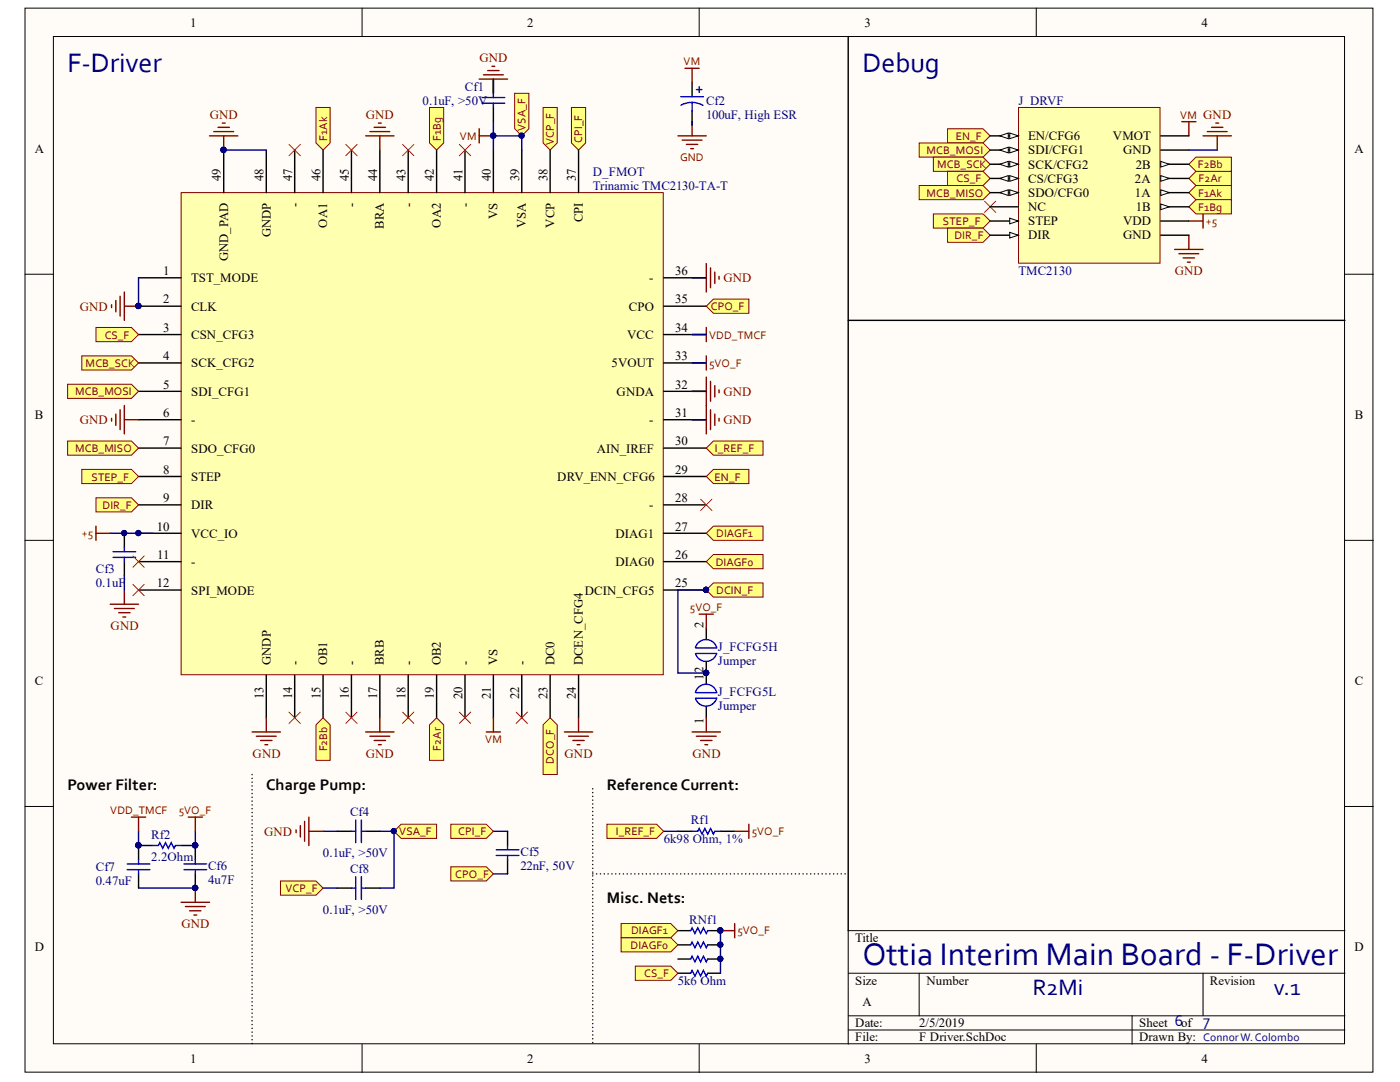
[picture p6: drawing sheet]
<svg xmlns="http://www.w3.org/2000/svg" width="279mm" height="216mm" viewBox="0 0 279 216" stroke-linecap="round" stroke-linejoin="round" font-family="sans-serif">
<g fill="#fffcf8" stroke="#000" stroke-width=".2">
<path d="M5 1.6h269v212.3h-269z"/>
<path d="M10.7 7.3h257.6v201h-257.6z"/>
</g>
<g fill="none" stroke="#000" stroke-width=".2">
<path d="M72.3 1.6v5.7M139.5 1.6v5.7M206.8 1.6v5.7M5 54.7h5.7M268.4 54.7h5.7M5 107.8h5.7M268.4 107.8h5.7M5 160.9h5.7M268.4 160.9h5.7M169.3 194.2h99.1M183.4 194.2v8.5M240.1 194.2v8.5"/>
<path d="M268.4 185.7h-99.1v22.7M72.3 208.4v5.6M139.5 208.4v5.6M169.3 202.7h99.1M169.3 205.5h99.1M206.8 208.4v5.6M225.9 202.7v5.7"/>
</g>
<path d="M36.1 38.4h96.3v96.2h-96.3z" fill="#ffffb0" stroke="#800000" stroke-width=".2"/>
<g fill="none" stroke="#000" stroke-width=".28">
<path d="M53.1 29.9v8.5M58.8 29.9v8.5M64.5 29.9v8.5M70.1 29.9v8.5M75.8 29.9v8.5M81.5 29.9v8.5M87.1 29.9v8.5M92.8 29.9v8.5M98.5 29.9v8.5M104.1 29.9v8.5M109.8 29.9v8.5M115.5 29.9v8.5"/>
<path d="M27.7 55.4h8.4M132.5 55.4h8.5M27.7 78.1h8.4M27.7 72.4h8.4M27.7 66.8h8.4M27.7 61.1h8.4M132.5 78.1h8.5M132.5 72.4h8.5M132.5 66.8h8.5M132.5 61.1h8.5M27.7 95.1h8.4M27.7 89.4h8.4"/>
<path d="M27.7 83.7h8.4M132.5 95.1h8.5M132.5 89.4h8.5M132.5 83.7h8.5M27.7 100.7h8.4M27.7 106.4h8.4M27.7 112.1h8.4M27.7 117.7h8.4M132.5 100.7h8.5M132.5 106.4h8.5M132.5 112.1h8.5M132.5 117.7h8.5"/>
<path d="M53.1 134.7v8.5M58.8 134.7v8.5M64.5 134.7v8.5M70.1 134.7v8.5M75.8 134.7v8.5M81.5 134.7v8.5M87.1 134.7v8.5M92.8 134.7v8.5M98.5 134.7v8.5M104.1 134.7v8.5M109.8 134.7v8.5M115.5 134.7v8.5"/>
</g>
<g fill="#000080" stroke="#000080" stroke-width=".2">
<circle cx="27.6" cy="61.1" r=".52"/>
<circle cx="27.6" cy="106.4" r=".52"/>
<circle cx="140.9" cy="117.7" r=".52"/>
</g>
<g fill="none" stroke="#800000" stroke-width=".28">
<path d="M42.7 26.3h3.9M43.5 25.4h2.3M44.4 24.6h.5M73 27.1h5.6M73.8 26.3h4M74.7 25.4h2.2M75.5 24.6h.6M75.8 27.1v2.8M73 146.1h5.6M73.8 146.9h4M74.7 147.8h2.2M75.5 148.6h.6"/>
<path d="M75.8 143.2v2.9"/>
</g>
<g fill="#ffff80" stroke="#800000" stroke-width=".2">
<path d="M16.3 93.7h9.9l1.5 1.4-1.5 1.4h-9.9z" fill-rule="evenodd"/>
<path d="M19.2 99.3h7l1.5 1.4-1.5 1.5h-7z" fill-rule="evenodd"/>
</g>
<path d="M50.3 146.1h5.7M51.2 146.9h3.9M52 147.8h2.3M52.9 148.6h.5M53.1 143.2v2.9M97 146.1h2.9M98.5 143.2v2.9" fill="none" stroke="#800000" stroke-width=".28"/>
<g fill="#ffff80" stroke="#800000" stroke-width=".2">
<path d="M63.1 21.4h2.8v7.1l-1.4 1.4-1.4-1.4z" fill-rule="evenodd"/>
<path d="M85.7 21.4h2.9v7.1l-1.5 1.4-1.4-1.4z" fill-rule="evenodd"/>
<path d="M85.7 144.6l1.4-1.4 1.5 1.4v7.1h-2.9z" fill-rule="evenodd"/>
<path d="M63.1 144.6l1.4-1.4 1.4 1.4v7.1h-2.8z" fill-rule="evenodd"/>
<path d="M114 21.4h2.9v7.1l-1.4 1.4-1.5-1.4z" fill-rule="evenodd"/>
<path d="M141 61.1l1.4-1.4h7.1v2.8h-7.1z" fill-rule="evenodd"/>
</g>
<path d="M95.6 25.7v2.8M95.6 27.1h2.9" fill="none" stroke="#800000" stroke-width=".28"/>
<circle cx="98.4" cy="27.1" r=".52" fill="#000080" stroke="#000080" stroke-width=".2"/>
<path d="M108.4 21.4h2.8v7.1l-1.4 1.4-1.4-1.4z" fill-rule="evenodd" fill="#ffff80" stroke="#800000" stroke-width=".2"/>
<path d="M98.5 15.8v2.8M98.5 21.4v2.9" fill="none" stroke="#000" stroke-width=".28"/>
<path d="M96.2 19.5h4.5M98.5 18.6v.9M96.2 20.6h4.5M98.5 20.6v.8" fill="none" stroke="#00f" stroke-width=".28"/>
<path d="M102.7 18.6h2.8v7.1l-1.4 1.4-1.4-1.4z" fill-rule="evenodd" fill="#ffff80" stroke="#800000" stroke-width=".2"/>
<g fill="#000080" stroke="#000080" stroke-width=".2">
<circle cx="104.1" cy="27.1" r=".52"/>
<circle cx="24.8" cy="106.4" r=".52"/>
</g>
<path d="M95.6 15.8h5.7M96.5 14.9h3.9M97.3 14.1h2.3M98.2 13.2h.5M98.5 15.8v2.8M24.8 117.7v2.9M22 120.6h5.7M22.8 121.4h4M23.7 122.3h2.3M24.5 123.1h.6" fill="none" stroke="#800000" stroke-width=".28"/>
<path d="M44.6 29.9h8.5M22 106.4h8.5" fill="none" stroke="#000080" stroke-width=".28"/>
<path d="M24.8 106.4v2.8M24.8 112.1v2.8" fill="none" stroke="#000" stroke-width=".28"/>
<path d="M22.6 110.1h4.5M22.6 111.2h4.5M24.8 109.2v.9M24.8 111.2v.9" fill="none" stroke="#00f" stroke-width=".28"/>
<path d="M108.4 144.6l1.4-1.4 1.4 1.4v9.9h-2.8z" fill-rule="evenodd" fill="#ffff80" stroke="#800000" stroke-width=".2"/>
<path d="M138.1 72.4h2.9M141 71v2.8" fill="none" stroke="#800000" stroke-width=".28"/>
<path d="M141 95.1l1.4-1.4h7.1v2.8h-7.1z" fill-rule="evenodd" fill="#ffff80" stroke="#800000" stroke-width=".2"/>
<path d="M23.1 60v2.2M24 59.1v4M24.8 58.3v5.6M22.3 60.8v.6M24.8 61.1h2.9" fill="none" stroke="#800000" stroke-width=".28"/>
<circle cx="27.6" cy="61.1" r=".52" fill="#000080" stroke="#000080" stroke-width=".2"/>
<path d="M27.7 55.4v5.7" fill="none" stroke="#000080" stroke-width=".28"/>
<path d="M141 89.4l1.4-1.4h9.9v2.8h-9.9z" fill-rule="evenodd" fill="#ffff80" stroke="#800000" stroke-width=".2"/>
<g fill="none" stroke="#000080" stroke-width=".28">
<path d="M98.5 15.8v2.8M98.5 29.9v-2.8h5.6v2.8M98.5 24.3v2.8M138.1 24.3v.7M138.1 55.4h2.9M138.1 72.4h2.9M138.1 78.1h2.9M138.1 83.7h2.9M24.8 114.9v2.8M141 117.7h-5.7v16.6h5.7M27.7 177.2h11.3M27.7 165.9v2.8"/>
<path d="M39 165.9v2.8M64.5 165.9h2.8M64.5 177.2h2.8M75.8 165.9h2.8v11.3h-2.8M98.5 165.9h2.8M98.5 174.4h2.8M132.5 165.9h2.8M143.8 185.7v8.5"/>
</g>
<g fill="#000080" stroke="#000080" stroke-width=".2">
<circle cx="104.1" cy="27.1" r=".52"/>
<circle cx="98.4" cy="27.1" r=".52"/>
<circle cx="78.6" cy="165.8" r=".52"/>
<circle cx="143.7" cy="188.5" r=".52"/>
<circle cx="143.7" cy="191.3" r=".52"/>
<circle cx="140.9" cy="134.3" r=".52"/>
<circle cx="140.9" cy="117.7" r=".52"/>
</g>
<g fill="none" stroke="#800000" stroke-width=".28">
<path d="M136.7 13.6h2.8M138.1 13.6v2.9M135.3 27.1h5.7M136.1 28h4M137 28.8h2.3M137.8 29.7h.6M138.1 24.3v2.8M138.1 55.4h2.9M141 52.6v5.7M141.8 53.4v4M142.7 54.3v2.3M143.5 55.1v.6"/>
<path d="M138.1 78.1h2.9M141 75.3v11.3M141.8 76.1v4M142.7 77v2.2M143.5 77.8v.6M22.3 83.5v.5M23.1 82.6v2.3M24 81.8v3.9M24.8 80.9v5.7M24.8 83.7h2.9M138.1 83.7h2.9M141.8 81.8v3.9"/>
<path d="M142.7 82.6v2.3M143.5 83.5v.5M19.2 105v2.8M19.2 106.4h2.8M112.6 146.1h5.7M113.5 146.9h3.9M114.3 147.8h2.3M115.2 148.6h.5M115.5 143.2v2.9M138.1 146.1h5.7M139 146.9h3.9M139.8 147.8h2.3"/>
<path d="M140.7 148.6h.5M141 143.2v2.9M39 177.2v2.8M59.1 165.6v.6M59.9 164.7v2.3M60.8 163.9v4M61.6 163v5.7M61.6 165.9h2.9M36.1 180h5.7M37 180.9h4M37.8 181.7h2.3M38.7 182.6h.6"/>
</g>
<g fill="none" stroke="#000" stroke-width=".28">
<path d="M138.1 16.5v2.8M138.1 22.1v2.9M141 125.4v2.2M141 132.1v4.4M141 141v2.2M27.7 168.7h2.8M27.7 174.4v2.8M36.1 168.7h2.9M67.3 165.9h2.8M67.3 177.2h2.8M73 165.9h2.8M73 177.2h2.8"/>
<path d="M101.3 165.9v2.8M101.3 171.5v2.9M135.3 165.9h2.8M143.8 165.9h2.8M135.3 185.7h2.5M135.3 188.5h2.5M135.3 191.4h2.5M135.3 194.2h2.5M141.2 188.5h2.6M141.2 191.4h2.6M141.2 194.2h2.6"/>
</g>
<g fill="none" stroke="#00f" stroke-width=".28">
<path d="M135.9 19.3h4.5M139 17.9h1.1M139.5 17.3v1.1M138.1 20.4l1.4 .2 .8 .4M138.1 20.4l-.9 .1-1.3 .5M138.1 20.4v1.7M138.8 138.2a2.2 2.2 0 0 1 2.1-1.7 2.2 2.2 0 0 1 2.1 1.7h-4.1M138.8 129.3a2.2 2.2 0 0 1 2.1-1.7 2.2 2.2 0 0 1 2.1 1.7h-4.1M138.9 139.3h4.1a2.2 2.2 0 0 1-2.1 1.6 2.2 2.2 0 0 1-2.1-1.6M138.9 130.4h4.1M143 130.4a2.2 2.2 0 0 1-2.1 1.6 2.2 2.2 0 0 1-2.1-1.6M27.7 173.5v.9"/>
<path d="M30.5 168.7h1.1l.3-.6 .6 1.2 .5-1.2 .6 1.2 .6-1.2 .5 1.2 .3-.6h1.1M36.7 173.5h4.5M36.7 172.4h4.5M39 171.5v.9M70.1 165.9h.9M70.1 177.2h.9M71 163.6v4.5M71 174.9v4.6M72.1 163.6v4.5M72.1 174.9v4.6M72.1 165.9h.9M72.1 177.2h.9"/>
<path d="M99 169.6h4.6M99 170.7h4.6M101.3 168.7v.9M101.3 170.7v.8M138.1 165.9h1.2l.2-.6 .6 1.1 .6-1.1 .5 1.1 .6-1.1 .6 1.1 .3-.5h1.1M137.8 185.7l.3-.6 .6 1.2 .6-1.2 .5 1.2 .6-1.2 .6 1.2 .2-.6M137.8 188.5l.3-.5 .6 1.1 .6-1.1 .5 1.1 .6-1.1 .6 1.1 .2-.6M137.8 191.4l.3-.6 .6 1.1 .6-1.1 .5 1.1 .6-1.1 .6 1.1 .2-.5M137.8 194.2l.3-.6 .6 1.2 .6-1.2 .5 1.2 .6-1.2 .6 1.2 .2-.6"/>
</g>
<path d="M50.3 154.5v53.9M118.3 157.4v51" fill="none" stroke="#000" stroke-width=".28" stroke-dasharray="0 .7"/>
<g fill="#ffff80" stroke="#800000" stroke-width=".2">
<path d="M19.2 65.3h7l1.5 1.5-1.5 1.4h-7z" fill-rule="evenodd"/>
<path d="M16.3 71h9.9l1.5 1.4-1.5 1.4h-9.9z" fill-rule="evenodd"/>
<path d="M13.5 76.7h12.7l1.5 1.4-1.5 1.4h-12.7z" fill-rule="evenodd"/>
<path d="M13.5 88h12.7l1.5 1.4-1.5 1.4h-12.7z" fill-rule="evenodd"/>
<path d="M141 106.4l1.4-1.4h9.9v2.8h-9.9z" fill-rule="evenodd"/>
<path d="M141 112.1l1.4-1.4h9.9v2.8h-9.9z" fill-rule="evenodd"/>
</g>
<path d="M138.1 66.8h2.9M141 65.3v2.9M26.2 163h2.9M27.7 163v2.9" fill="none" stroke="#800000" stroke-width=".28"/>
<path d="M138.1 66.8h2.9" fill="none" stroke="#000080" stroke-width=".28"/>
<g fill="#ffff80" stroke="#800000" stroke-width=".2">
<path d="M56 175.8h7.1l1.4 1.4-1.4 1.4h-7.1z" fill-rule="evenodd"/>
<path d="M78.6 165.9l1.5-1.4h7v2.8h-7z" fill-rule="evenodd"/>
</g>
<circle cx="78.6" cy="165.8" r=".52" fill="#000080" stroke="#000080" stroke-width=".2"/>
<g fill="#ffff80" stroke="#800000" stroke-width=".2">
<path d="M90 164.5h7l1.5 1.4-1.5 1.4h-7z" fill-rule="evenodd"/>
<path d="M90 173h7l1.5 1.4-1.5 1.4h-7z" fill-rule="evenodd"/>
<path d="M124 184.3h9.9l1.4 1.4-1.4 1.4h-9.9z" fill-rule="evenodd"/>
<path d="M124 187.1h9.9l1.4 1.4-1.4 1.4h-9.9z" fill-rule="evenodd"/>
<path d="M126.8 192.8h7.1l1.4 1.4-1.4 1.4h-7.1z" fill-rule="evenodd"/>
<path d="M121.1 164.5h9.9l1.5 1.4-1.5 1.4h-9.9z" fill-rule="evenodd"/>
</g>
<path d="M37.6 163h2.8M39 163v2.9" fill="none" stroke="#800000" stroke-width=".28"/>
<g fill="#ffff80" stroke="#800000" stroke-width=".2">
<path d="M186.3 42.7h9.9l1.4 1.4-1.4 1.4h-9.9z" fill-rule="evenodd"/>
<path d="M189.1 45.5h7.1l1.4 1.4-1.4 1.4h-7.1z" fill-rule="evenodd"/>
</g>
<g fill="none" stroke="#f00" stroke-width=".2">
<path d="M57.7 28.8l2.2 2.3M59.9 28.8l-2.2 2.3M69 28.8l2.3 2.3M71.3 28.8l-2.3 2.3M80.3 28.8l2.3 2.3M82.6 28.8l-2.3 2.3M91.7 28.8l2.2 2.3M93.9 28.8l-2.2 2.3M196.5 40.1l2.2 2.3M198.7 40.1l-2.2 2.3M139.8 99.6l2.3 2.3M142.1 99.6l-2.3 2.3"/>
<path d="M26.5 110.9l2.3 2.3M26.5 116.6l2.3 2.3M28.8 110.9l-2.3 2.3M28.8 116.6l-2.3 2.3M57.7 142.1l2.2 2.3M59.9 142.1l-2.2 2.3M69 142.1l2.3 2.3M71.3 142.1l-2.3 2.3M80.3 142.1l2.3 2.3M82.6 142.1l-2.3 2.3M91.7 142.1l2.2 2.3M93.9 142.1l-2.2 2.3"/>
<path d="M103 142.1l2.3 2.3M105.3 142.1l-2.3 2.3"/>
</g>
<path d="M141 117.7l1.4-1.4h9.9v2.8h-9.9z" fill-rule="evenodd" fill="#ffff80" stroke="#800000" stroke-width=".2"/>
<circle cx="140.9" cy="117.7" r=".52" fill="#000080" stroke="#000080" stroke-width=".2"/>
<g fill="#ffff80" stroke="#800000" stroke-width=".2">
<path d="M189.1 25.7h7.1l1.4 1.4-1.4 1.4h-7.1z" fill-rule="evenodd"/>
<path d="M183.4 28.5h12.8l1.4 1.4-1.4 1.5h-12.8z" fill-rule="evenodd"/>
<path d="M183.4 37h12.8l1.4 1.4-1.4 1.5h-12.8z" fill-rule="evenodd"/>
<path d="M186.3 31.4h9.9l1.4 1.4-1.4 1.4h-9.9z" fill-rule="evenodd"/>
<path d="M189.1 34.2h7.1l1.4 1.4-1.4 1.4h-7.1z" fill-rule="evenodd"/>
</g>
<path d="M234.4 49.8h5.7M235.3 50.6h3.9M236.1 51.5h2.3M237 52.3h.5M237.3 46.9v2.9M237.3 44.1h2.8M240.1 42.7v2.8" fill="none" stroke="#800000" stroke-width=".28"/>
<g fill="#ffff80" stroke="#800000" stroke-width=".2">
<path d="M237.3 35.6l1.4-1.4h7.1v2.8h-7.1z" fill-rule="evenodd"/>
<path d="M237.3 32.8l1.4-1.4h7.1v2.8h-7.1z" fill-rule="evenodd"/>
<path d="M237.3 38.4l1.4-1.4h7.1v2.9h-7.1z" fill-rule="evenodd"/>
<path d="M237.3 41.3l1.4-1.4h7.1v2.8h-7.1z" fill-rule="evenodd"/>
</g>
<g fill="none" stroke="#800000" stroke-width=".28">
<path d="M235.8 24.3h2.9M237.3 24.3v2.8M240.1 27.1h5.7M240.9 26.3h4M241.8 25.4h2.3M242.6 24.6h.6M242.9 27.1v2.8M139.5 122.5h2.9M141 122.5v2.9M146.6 165.9h2.9M149.5 164.5v2.8M143.8 185.7h2.8"/>
<path d="M146.6 184.3v2.8"/>
</g>
<path d="M237.3 29.9h5.6" fill="none" stroke="#000080" stroke-width=".28"/>
<path d="M169.3 7.3v178.4M169.3 63.9h99.1" fill="none" stroke="#000" stroke-width=".28"/>
<path d="M118.3 174.4h51" fill="none" stroke="#000" stroke-width=".28" stroke-dasharray="0 .7"/>
<path d="M203.3 21.4h28.2v31.1h-28.2z" fill="#ffffb0" stroke="#800000" stroke-width=".2"/>
<path d="M197.6 27.1h5.6" fill="none" stroke="#000" stroke-width=".28"/>
<g fill="#fffcf8" stroke="#000" stroke-width=".2">
<path d="M201.5 26.5l1.7 .6-1.7 .6z"/>
<path d="M199.5 27.1l1.7-.6v1.2z"/>
</g>
<path d="M197.6 29.9h5.6" fill="none" stroke="#000" stroke-width=".28"/>
<g fill="#fffcf8" stroke="#000" stroke-width=".2">
<path d="M201.5 29.4l1.7 .5-1.7 .6z"/>
<path d="M199.5 29.9l1.7-.5v1.1z"/>
</g>
<path d="M197.6 32.8h5.6" fill="none" stroke="#000" stroke-width=".28"/>
<g fill="#fffcf8" stroke="#000" stroke-width=".2">
<path d="M201.5 32.2l1.7 .6-1.7 .5z"/>
<path d="M199.5 32.8l1.7-.6v1.1z"/>
</g>
<path d="M197.6 35.6h5.6" fill="none" stroke="#000" stroke-width=".28"/>
<g fill="#fffcf8" stroke="#000" stroke-width=".2">
<path d="M201.5 35l1.7 .6-1.7 .6z"/>
<path d="M199.5 35.6l1.7-.6v1.2z"/>
</g>
<path d="M197.6 38.4h5.6" fill="none" stroke="#000" stroke-width=".28"/>
<g fill="#fffcf8" stroke="#000" stroke-width=".2">
<path d="M201.5 37.9l1.7 .5-1.7 .6z"/>
<path d="M199.5 38.4l1.7-.5v1.1z"/>
</g>
<path d="M197.6 41.3h5.6M197.6 44.1h5.6" fill="none" stroke="#000" stroke-width=".28"/>
<path d="M201.5 43.5l1.7 .6-1.7 .6z" fill="#fffcf8" stroke="#000" stroke-width=".2"/>
<path d="M197.6 46.9h5.6" fill="none" stroke="#000" stroke-width=".28"/>
<path d="M201.5 46.4l1.7 .5-1.7 .6z" fill="#fffcf8" stroke="#000" stroke-width=".2"/>
<path d="M231.7 27.1h5.6M231.7 29.9h5.6M231.7 32.8h5.6" fill="none" stroke="#000" stroke-width=".28"/>
<path d="M231.7 32.2l1.7 .6-1.7 .5z" fill="#fffcf8" stroke="#000" stroke-width=".2"/>
<path d="M231.7 35.6h5.6" fill="none" stroke="#000" stroke-width=".28"/>
<path d="M231.7 35l1.7 .6-1.7 .6z" fill="#fffcf8" stroke="#000" stroke-width=".2"/>
<path d="M231.7 38.4h5.6" fill="none" stroke="#000" stroke-width=".28"/>
<path d="M231.7 37.9l1.7 .5-1.7 .6z" fill="#fffcf8" stroke="#000" stroke-width=".2"/>
<path d="M231.7 41.3h5.6" fill="none" stroke="#000" stroke-width=".28"/>
<path d="M231.7 40.7l1.7 .6-1.7 .5z" fill="#fffcf8" stroke="#000" stroke-width=".2"/>
<path d="M231.7 44.1h5.6M231.7 46.9h5.6" fill="none" stroke="#000" stroke-width=".28"/>
<text font-size="9.5" fill="#000080" x="43.7" y="35.9">PID0FMOT049</text>
<text font-size="6.5" fill="#000080" x="172.1" y="192.5">Ottia Interim Main Board - F-Driver</text>
<g font-size="5.6" fill="#000080">
<text x="13.4" y="14.3">F-Driver</text>
<text x="172.1" y="14.3">Debug</text>
</g>
<g font-size="4.7" fill="#000080">
<text x="206.1" y="198.6">R2Mi</text>
<text x="254.3" y="198.6">v.1</text>
</g>
<g font-size="3.9" fill="#000080">
<text x="26.5" y="171">PICf702</text>
<text x="37.7" y="171">PICf601</text>
<text x="37.7" y="176.6">PICf602</text>
</g>
<g font-size="3.2">
<text x="13.4" y="157.6">Power Filter:</text>
<text x="53.1" y="157.6">Charge Pump:</text>
<text x="121.1" y="157.6">ReferenceCurrent:</text>
<text x="121.1" y="180.3">Misc. Nets:</text>
</g>
<text font-size="3.2" fill="#00f" x="19" y="173.7">COCf7</text>
<g font-size="3.2" fill="#000080">
<text x="234.5" y="204.6">6</text>
<text x="240.1" y="204.6">7</text>
</g>
<g font-size="2.6">
<text x="44.1" y="36.2" transform="rotate(-90 44.1 36.2)">49</text>
<text x="52.6" y="36.2" transform="rotate(-90 52.6 36.2)">48</text>
<text x="58.3" y="36.2" transform="rotate(-90 58.3 36.2)">47</text>
<text x="59.6" y="41.3" transform="rotate(-90 59.6 41.3)">-</text>
<text x="63.9" y="36.2" transform="rotate(-90 63.9 36.2)">46</text>
<text x="69.6" y="36.2" transform="rotate(-90 69.6 36.2)">45</text>
<text x="71" y="41.3" transform="rotate(-90 71 41.3)">-</text>
<text x="75.3" y="36.2" transform="rotate(-90 75.3 36.2)">44</text>
<text x="80.9" y="36.2" transform="rotate(-90 80.9 36.2)">43</text>
<text x="82.3" y="41.3" transform="rotate(-90 82.3 41.3)">-</text>
<text x="86.6" y="36.2" transform="rotate(-90 86.6 36.2)">42</text>
<text x="92.3" y="36.2" transform="rotate(-90 92.3 36.2)">41</text>
<text x="93.6" y="41.3" transform="rotate(-90 93.6 41.3)">-</text>
<text x="97.9" y="36.2" transform="rotate(-90 97.9 36.2)">40</text>
<text x="103.6" y="36.2" transform="rotate(-90 103.6 36.2)">39</text>
<text x="109.3" y="36.2" transform="rotate(-90 109.3 36.2)">38</text>
<text x="114.9" y="36.2" transform="rotate(-90 114.9 36.2)">37</text>
<text x="54" y="47.4" transform="rotate(-90 54 47.4)">GNDP</text>
<text x="65.3" y="45.4" transform="rotate(-90 65.3 45.4)">OA1</text>
<text x="76.6" y="45.7" transform="rotate(-90 76.6 45.7)">BRA</text>
<text x="88" y="45.4" transform="rotate(-90 88 45.4)">OA2</text>
<text x="99.3" y="43.7" transform="rotate(-90 99.3 43.7)">VS</text>
<text x="105" y="45.6" transform="rotate(-90 105 45.6)">VSA</text>
<text x="110.6" y="45.4" transform="rotate(-90 110.6 45.4)">VCP</text>
<text x="116.3" y="44.4" transform="rotate(-90 116.3 44.4)">CPI</text>
<text x="45.5" y="52.1" transform="rotate(-90 45.5 52.1)">GND_PAD</text>
<text x="140.4" y="125.3" transform="rotate(-90 140.4 125.3)">2</text>
<text x="54" y="132.8" transform="rotate(-90 54 132.8)">GNDP</text>
<text x="59.6" y="132.8" transform="rotate(-90 59.6 132.8)">-</text>
<text x="65.3" y="132.8" transform="rotate(-90 65.3 132.8)">OB1</text>
<text x="71" y="132.8" transform="rotate(-90 71 132.8)">-</text>
<text x="76.6" y="132.8" transform="rotate(-90 76.6 132.8)">BRB</text>
<text x="82.3" y="132.8" transform="rotate(-90 82.3 132.8)">-</text>
<text x="88" y="132.8" transform="rotate(-90 88 132.8)">OB2</text>
<text x="93.6" y="132.8" transform="rotate(-90 93.6 132.8)">-</text>
<text x="99.3" y="132.8" transform="rotate(-90 99.3 132.8)">VS</text>
<text x="105" y="132.8" transform="rotate(-90 105 132.8)">-</text>
<text x="110.6" y="132.8" transform="rotate(-90 110.6 132.8)">DC0</text>
<text x="116.3" y="132.8" transform="rotate(-90 116.3 132.8)">DCEN_CFG4</text>
<text x="140.4" y="135.6" transform="rotate(-90 140.4 135.6)">1</text>
<text x="140.4" y="134.3" transform="rotate(-90 140.4 134.3)">2</text>
<text x="52.6" y="139.5" transform="rotate(-90 52.6 139.5)">13</text>
<text x="58.3" y="139.5" transform="rotate(-90 58.3 139.5)">14</text>
<text x="63.9" y="139.5" transform="rotate(-90 63.9 139.5)">15</text>
<text x="69.6" y="139.5" transform="rotate(-90 69.6 139.5)">16</text>
<text x="75.3" y="139.5" transform="rotate(-90 75.3 139.5)">17</text>
<text x="80.9" y="139.5" transform="rotate(-90 80.9 139.5)">18</text>
<text x="86.6" y="139.5" transform="rotate(-90 86.6 139.5)">19</text>
<text x="92.3" y="139.5" transform="rotate(-90 92.3 139.5)">20</text>
<text x="97.9" y="139.5" transform="rotate(-90 97.9 139.5)">21</text>
<text x="103.6" y="139.5" transform="rotate(-90 103.6 139.5)">22</text>
<text x="109.3" y="139.5" transform="rotate(-90 109.3 139.5)">23</text>
<text x="114.9" y="139.5" transform="rotate(-90 114.9 139.5)">24</text>
<text x="140.4" y="144.5" transform="rotate(-90 140.4 144.5)">1</text>
</g>
<g font-size="2.5">
<text x="38" y="5.3">1</text>
<text x="105.2" y="5.3">2</text>
<text x="172.5" y="5.3">3</text>
<text x="239.8" y="5.3">4</text>
<text x="205.2" y="28">EN/CFG6</text>
<text x="222.1" y="28">VMOT</text>
<text x="6.9" y="30.4">A</text>
<text x="205.2" y="30.8">SDI/CFG1</text>
<text x="205.2" y="33.7">SCK/CFG2</text>
<text x="224.1" y="30.8">GND</text>
<text x="226.7" y="33.7">2B</text>
<text x="270.3" y="30.4">A</text>
<text x="205.2" y="36.4">CS/CFG3</text>
<text x="205.2" y="39.3">SDO/CFG0</text>
<text x="226.5" y="36.4">2A</text>
<text x="226.5" y="39.3">1A</text>
<text x="205.2" y="42.1">NC</text>
<text x="205.2" y="45">STEP</text>
<text x="205.2" y="47.8">DIR</text>
<text x="224.1" y="45">VDD</text>
<text x="224.1" y="47.8">GND</text>
<text x="226.7" y="42.1">1B</text>
<text x="32.6" y="54.9">1</text>
<text x="38.1" y="56.3">TST_MODE</text>
<text x="129.6" y="56.3">-</text>
<text x="134.7" y="54.9">36</text>
<text x="32.6" y="60.5">2</text>
<text x="38.1" y="62">CLK</text>
<text x="125.5" y="62">CPO</text>
<text x="134.7" y="60.5">35</text>
<text x="32.6" y="71.9">4</text>
<text x="32.6" y="66.2">3</text>
<text x="38.1" y="67.6">CSN_CFG3</text>
<text x="125.2" y="67.6">VCC</text>
<text x="134.7" y="71.9">33</text>
<text x="134.7" y="66.2">34</text>
<text x="32.6" y="77.5">5</text>
<text x="38.1" y="73.3">SCK_CFG2</text>
<text x="122.1" y="73.3">5VOUT</text>
<text x="134.7" y="77.5">32</text>
<text x="6.9" y="83.5">B</text>
<text x="32.6" y="83.2">6</text>
<text x="38.1" y="79">SDI_CFG1</text>
<text x="123.1" y="79">GNDA</text>
<text x="134.7" y="83.2">31</text>
<text x="270.4" y="83.5">B</text>
<text x="32.6" y="88.9">7</text>
<text x="38.1" y="84.6">-</text>
<text x="129.6" y="84.6">-</text>
<text x="134.7" y="88.9">30</text>
<text x="32.6" y="94.5">8</text>
<text x="38.1" y="96">STEP</text>
<text x="38.1" y="90.3">SDO_CFG0</text>
<text x="111.2" y="96">DRV_ENN_CFG6</text>
<text x="119.1" y="90.3">AIN_IREF</text>
<text x="134.7" y="94.5">29</text>
<text x="32.6" y="100.2">9</text>
<text x="38.1" y="101.6">DIR</text>
<text x="129.6" y="101.6">-</text>
<text x="134.7" y="100.2">28</text>
<text x="31.3" y="105.9">10</text>
<text x="38.1" y="107.3">VCC_IO</text>
<text x="122.8" y="107.3">DIAG1</text>
<text x="134.7" y="105.9">27</text>
<text x="31.4" y="111.5">11</text>
<text x="38.1" y="113">-</text>
<text x="122.8" y="113">DIAG0</text>
<text x="134.7" y="111.5">26</text>
<text x="31.3" y="117.2">12</text>
<text x="38.1" y="118.6">SPI_MODE</text>
<text x="116.7" y="118.6">DCIN_CFG5</text>
<text x="134.7" y="117.2">25</text>
<text x="6.9" y="136.6">C</text>
<text x="270.4" y="136.6">C</text>
<text x="6.9" y="189.8">D</text>
<text x="170.7" y="188">Title</text>
<text x="270.3" y="189.8">D</text>
<text x="170.7" y="196.5">Size</text>
<text x="184.9" y="196.5">Number</text>
<text x="241.5" y="196.5">Revision</text>
<text x="172.1" y="200.7">A</text>
<text x="170.7" y="205">Date:</text>
<text x="170.7" y="207.8">File:</text>
<text x="183.5" y="205">2/5/2019</text>
<text x="183.5" y="207.8">F Driver.SchDoc</text>
<text x="227.4" y="205">Sheet</text>
<text x="227.4" y="207.8">Drawn By: ConnorW.Colombo</text>
<text x="235.7" y="205">of</text>
<text x="38" y="212.1">1</text>
<text x="105.2" y="212.1">2</text>
<text x="172.5" y="212.1">3</text>
<text x="239.8" y="212.1">4</text>
</g>
<g font-size="2.5" fill="#800000">
<text x="95.7" y="12.4">GND</text>
<text x="41.9" y="23.8">GND</text>
<text x="73" y="23.8">GND</text>
<text x="144.4" y="56.3">GND</text>
<text x="234.5" y="54.9">GND</text>
<text x="15.9" y="62">GND</text>
<text x="144.4" y="79">GND</text>
<text x="15.9" y="84.6">GND</text>
<text x="144.4" y="84.6">GND</text>
<text x="22.1" y="125.7">GND</text>
<text x="50.4" y="151.2">GND</text>
<text x="73" y="151.2">GND</text>
<text x="112.7" y="151.2">GND</text>
<text x="138.2" y="151.2">GND</text>
<text x="52.7" y="166.8">GND</text>
<text x="36.2" y="185.2">GND</text>
</g>
<g font-size="2.5" fill="#000080">
<text x="84.3" y="20.9">0.1uF, &gt;50V</text>
<text x="92.8" y="18.1">Cf1</text>
<text x="140.9" y="20.9">Cf2</text>
<text x="140.9" y="23.8">100uF, High ESR</text>
<text x="203.2" y="20.9">J_DRVF</text>
<text x="118.3" y="35.1">D_FMOT</text>
<text x="118.3" y="37.9">Trinamic TMC2130-TA-T</text>
<text x="203.2" y="54.9">TMC2130</text>
<text x="19.1" y="114.3">Cf3</text>
<text x="19.1" y="117.2">0.1uF</text>
<text x="143.3" y="129.9">J_FCFG5H</text>
<text x="143.3" y="132.8">Jumper</text>
<text x="143.3" y="138.8">J_FCFG5L</text>
<text x="143.3" y="141.6">Jumper</text>
<text x="30.2" y="167.3">Rf2</text>
<text x="69.9" y="162.8">Cf4</text>
<text x="137.9" y="164.5">Rf1</text>
<text x="19.1" y="173.9">Cf7</text>
<text x="30.2" y="171.8">2.2Ohm</text>
<text x="41.5" y="173.5">Cf6</text>
<text x="64.5" y="171">0.1uF, &gt;50V</text>
<text x="103.9" y="170.7">Cf5</text>
<text x="103.9" y="173.5">22nF, 50V</text>
<text x="132.5" y="168.2">6k98 Ohm, 1%</text>
<text x="19.1" y="176.6">0.47uF</text>
<text x="41.5" y="176.4">4u7F</text>
<text x="69.9" y="174.1">Cf8</text>
<text x="64.5" y="182.3">0.1uF, &gt;50V</text>
<text x="137.5" y="184.3">RNf1</text>
<text x="135.2" y="196.5">5k6 Ohm</text>
</g>
<g font-size="2.3" fill="#800000">
<text x="136.4" y="13">VM</text>
<text x="235.6" y="23.7">VM GND</text>
<text x="65.3" y="28.1" transform="rotate(-90 65.3 28.1)">F1Ak</text>
<text x="88" y="28.1" transform="rotate(-90 88 28.1)">F1Bg</text>
<text x="91.8" y="27.9">VM</text>
<text x="104.9" y="26.1" transform="rotate(-90 104.9 26.1)">VSA_F</text>
<text x="110.5" y="28.9" transform="rotate(-90 110.5 28.9)">VCP_F</text>
<text x="116.2" y="28.5" transform="rotate(-90 116.2 28.5)">CPI_F</text>
<text x="190.7" y="27.9">EN_F</text>
<text x="135.8" y="32.1">GND</text>
<text x="184.9" y="30.7">MCB_MOSI</text>
<text x="187" y="33.6">MCB_SCK</text>
<text x="239" y="33.6">F2Bb</text>
<text x="184.9" y="39.2">MCB_MISO</text>
<text x="190.9" y="36.4">CS_F</text>
<text x="239.1" y="39.2">F1Ak</text>
<text x="239.2" y="36.4">F2Ar</text>
<text x="188.2" y="44.9">STEP_F</text>
<text x="190.5" y="47.7">DIR_F</text>
<text x="239.1" y="42">F1Bg</text>
<text x="240.6" y="44.9">+5</text>
<text x="141.8" y="61.9">CPO_F</text>
<text x="20.9" y="67.6">CS_F</text>
<text x="141.5" y="67.6">VDD_TMCF</text>
<text x="17.1" y="73.2">MCB_SCK</text>
<text x="141.5" y="73.2">5VO_F</text>
<text x="15" y="78.9">MCB_MOSI</text>
<text x="15" y="90.2">MCB_MISO</text>
<text x="18.3" y="95.9">STEP_F</text>
<text x="142.6" y="95.9">EN_F</text>
<text x="142.7" y="90.2">I_REF_F</text>
<text x="20.5" y="101.6">DIR_F</text>
<text x="16.3" y="107.2">+5</text>
<text x="142.9" y="107.2">DIAGF1</text>
<text x="142.9" y="112.9">DIAGF0</text>
<text x="142.9" y="118.6">DCIN_F</text>
<text x="137.7" y="121.9">5VO_F</text>
<text x="65.3" y="149.9" transform="rotate(-90 65.3 149.9)">F2Bb</text>
<text x="88" y="149.8" transform="rotate(-90 88 149.8)">F2Ar</text>
<text x="96.8" y="148.2">VM</text>
<text x="110.5" y="152.4" transform="rotate(-90 110.5 152.4)">DCO_F</text>
<text x="22" y="162.4">VDD_TMCF</text>
<text x="35.7" y="162.4">5VO_F</text>
<text x="79.7" y="166.7">VSA_F</text>
<text x="91.4" y="166.7">CPI_F</text>
<text x="122.9" y="166.7">I_REF_F</text>
<text x="150" y="166.7">5VO_F</text>
<text x="57" y="178">VCP_F</text>
<text x="90.8" y="175.2">CPO_F</text>
<text x="125.9" y="189.3">DIAGF0</text>
<text x="125.9" y="186.5">DIAGF1</text>
<text x="147.2" y="186.5">5VO_F</text>
<text x="128.6" y="195">CS_F</text>
</g>
<text font-size="1.8" fill="#000080" x="140.8" y="186.1">PIRNf108</text>
</svg>
